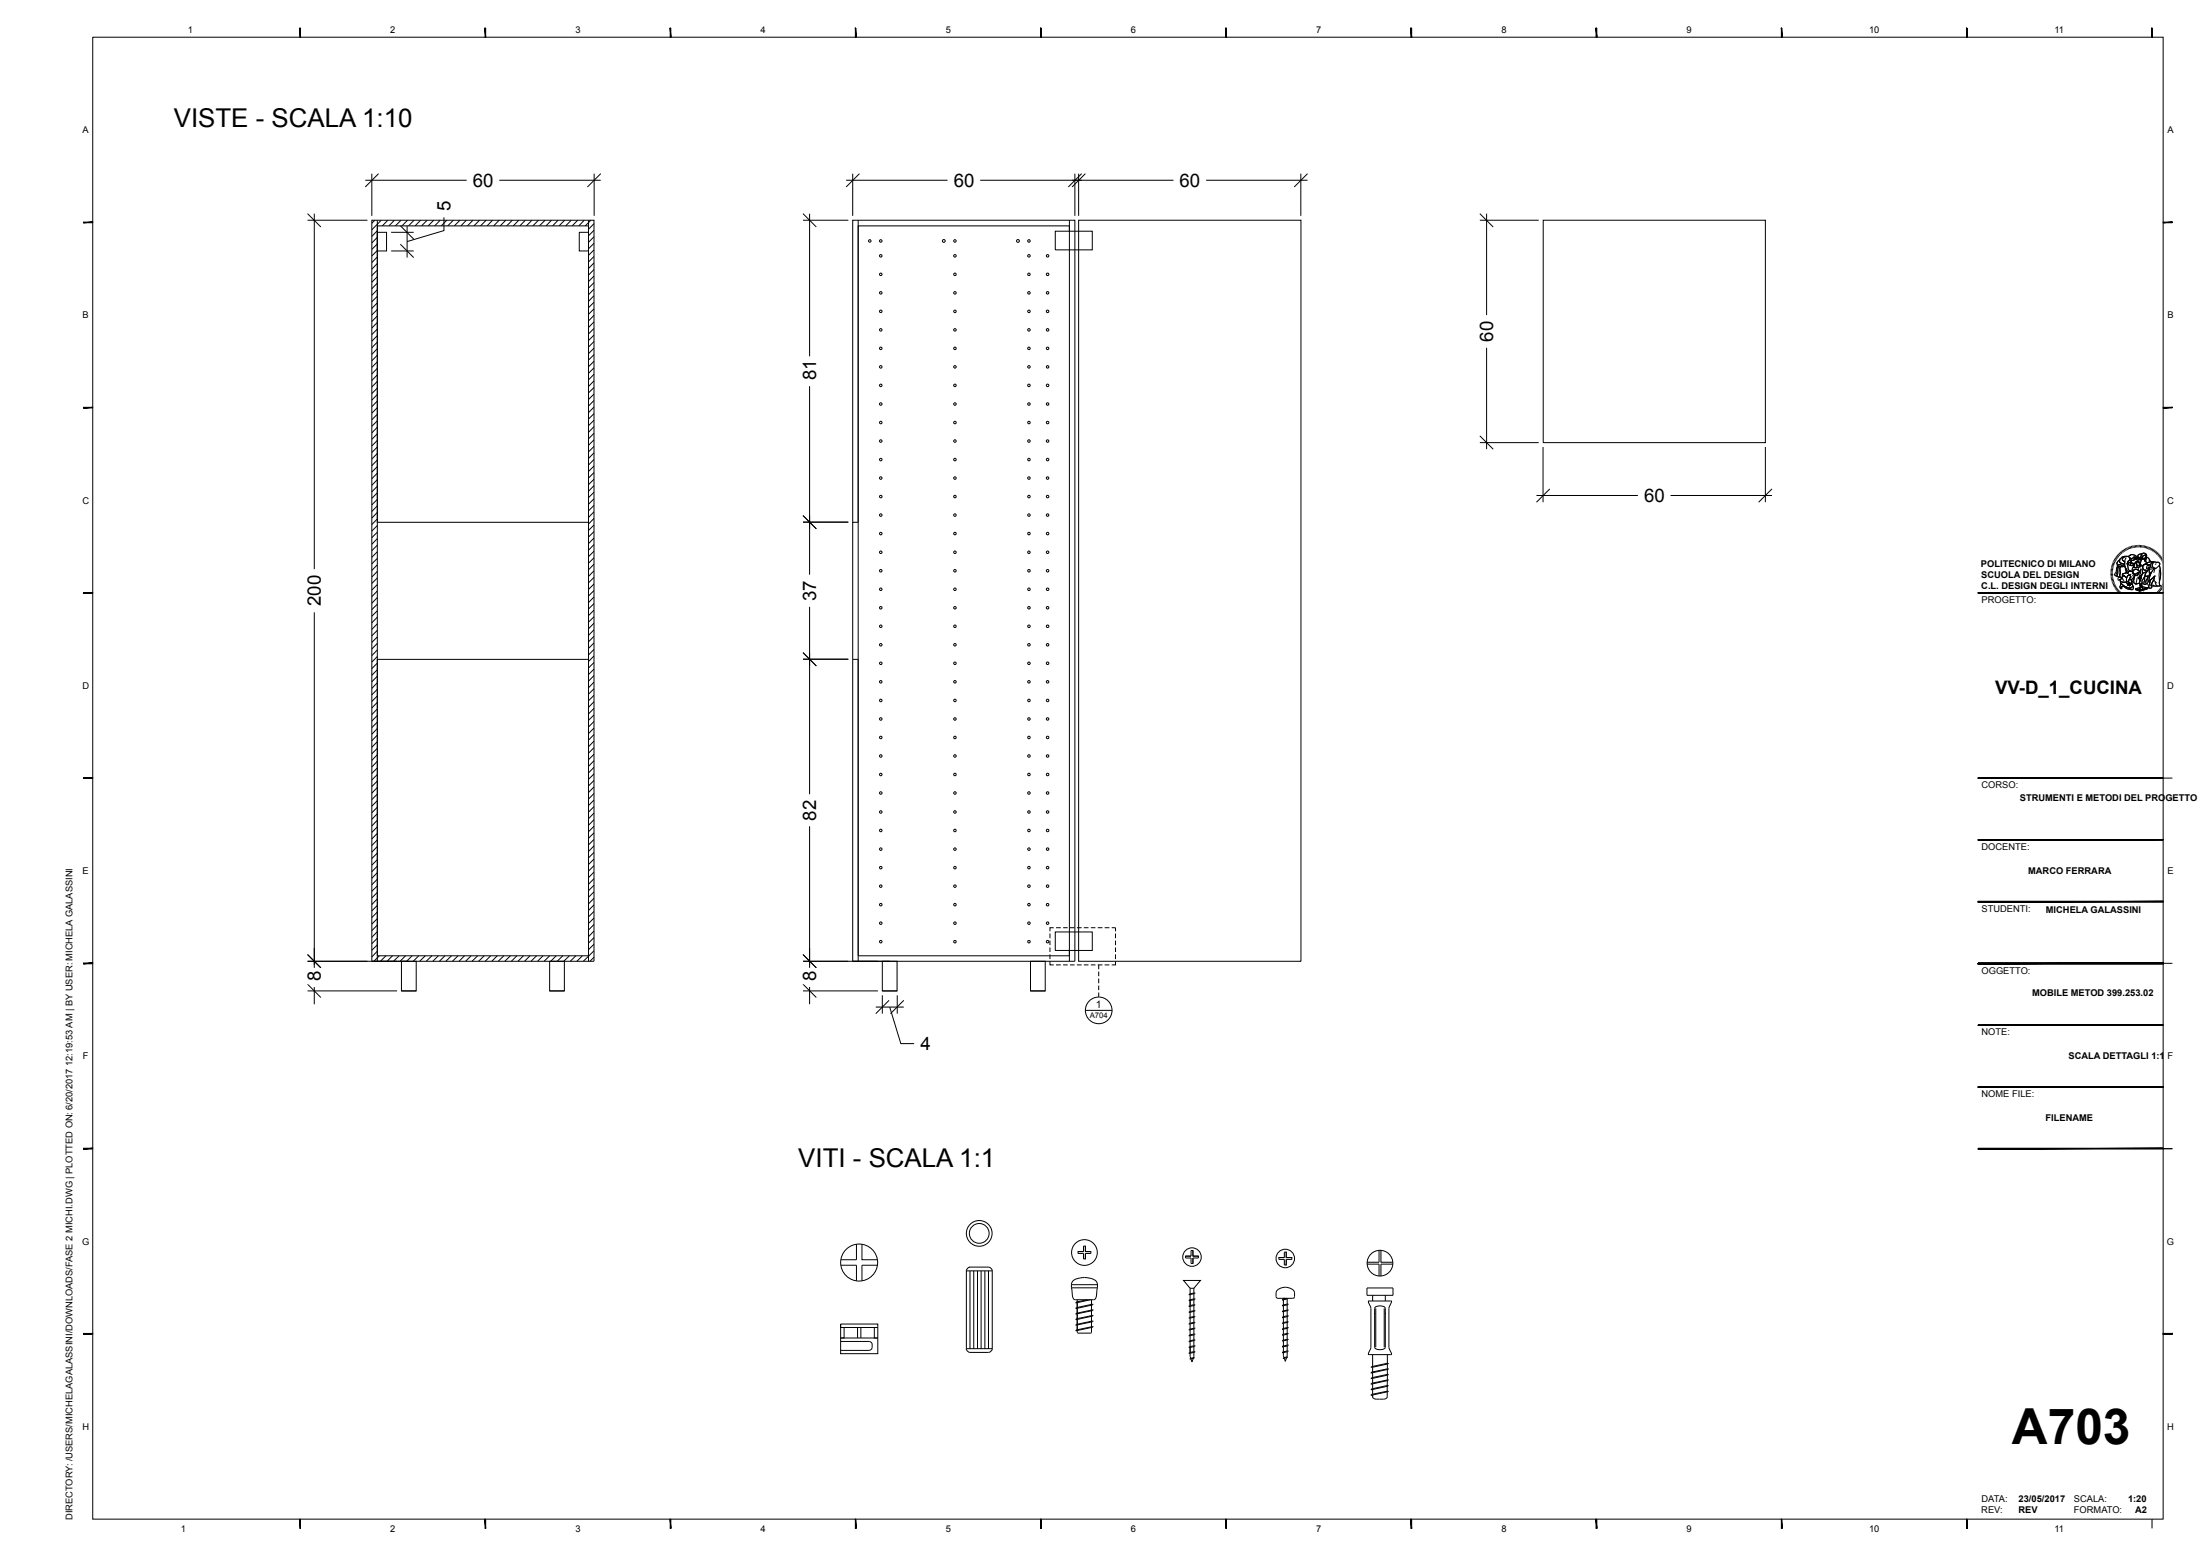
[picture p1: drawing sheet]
<svg xmlns="http://www.w3.org/2000/svg" width="594mm" height="420mm" viewBox="0 0 594 420" stroke-linecap="round" stroke-linejoin="round" font-family="sans-serif">
<g fill="none" stroke="#000" stroke-width=".27">
<path d="M25 10h559.1v400.1h-559.1zM83 59.4h16.2M83 57.7l3.6 3.6M84.9 57.7v95.9M98.6 48.7h27.4M100.4 46.9v11.4M101.2 59.4l-.8 .9M101.9 59.4v81.6h57M102.2 46.9l-3.6 3.6M102.9 59.4l-2.5 2.6M104.7 59.4l-1.5 1.6M106.5 59.4l-1.5 1.6"/>
<path d="M108.3 59.4l-1.6 1.6M110 59.4l-1.5 1.6M111.8 59.4l-1.5 1.6M113.6 59.4l-1.5 1.6M115.3 59.4l-1.5 1.6M117.1 59.4l-1.5 1.6M118.9 59.4l-1.5 1.6M119.9 58.6v3.6l-10 3M120.6 59.4l-1.5 1.6M122.4 59.4l-1.5 1.6M124.2 59.4l-1.5 1.6M125.9 59.4l-1.5 1.6"/>
<path d="M127.7 59.4l-1.5 1.6M129.5 59.4l-1.5 1.6M131.3 59.4l-1.6 1.6M133 59.4l-1.5 1.6M134.8 59.4l-1.5 1.6M134.8 48.7h27.4M136.5 59.4l-1.4 1.6M138.3 59.4l-1.5 1.6M140.1 59.4l-1.5 1.6M141.8 59.4l-1.4 1.6M143.6 59.4l-1.5 1.6M145.4 59.4l-1.5 1.6"/>
<path d="M147.2 59.4l-1.6 1.6M148.9 59.4l-1.5 1.6M150.7 59.4l-1.5 1.6M152.5 59.4l-1.6 1.6M154.2 59.4l-1.5 1.6M156 59.4l-1.5 1.6M157.8 59.4l-1.5 1.6M158.9 59.4v1.6M159.5 59.4l-1.5 1.6M160.4 46.9v11.4M162.2 46.9l-3.6 3.6M216.8 59.4h12.2"/>
<path d="M216.8 57.7l3.6 3.6M218.6 57.7v38.5M228.5 48.7h27.3M230.2 46.9v11.4M231.7 59.4v200.1M232.1 46.9l-3.6 3.6M264.6 48.7h52.2M288.7 59.4v3M290.2 46.9v11.4M291.2 59.4h60.1v200.1h-60.1zM291.2 46.9v11.4M292 46.9l-3.6 3.6"/>
<path d="M293.1 46.9l-3.6 3.6M325.6 48.7h27.4M351.2 46.9v11.4M353 46.9l-3.6 3.6M399.6 59.4h15.8M399.6 57.7l3.6 3.6M401.4 57.7v27.4M416.7 59.4h60v60.1h-60zM101.9 62.7h2.5v5h-2.5zM101.9 62.3l-1.5 1.5M101.9 64.1l-1.5 1.5M101.9 65.8l-1.5 1.5"/>
<path d="M101.9 67.6l-1.5 1.5M101.9 69.4l-1.5 1.5M101.9 71.1l-1.5 1.6M101.9 72.9l-1.5 1.5M101.9 74.7l-1.5 1.5M101.9 76.4l-1.5 1.5M101.9 78.2l-1.5 1.5M101.9 80l-1.5 1.5M105.6 62.7h6.1M105.6 67.7h6.1M108.1 60.9l3.6 3.6M108.1 65.9l3.6 3.6"/>
<path d="M109.9 60.9v8.6M156.4 62.7h2.5v5h-2.5zM160.4 60.4l-1.5 1.5M160.4 62.2l-1.5 1.4M160.4 63.9l-1.5 1.5M160.4 65.7l-1.5 1.5M160.4 67.4l-1.5 1.5M160.4 69.2l-1.5 1.5M160.4 71l-1.5 1.5M160.4 72.7l-1.5 1.6M160.4 74.5l-1.5 1.5M160.4 76.3l-1.5 1.5"/>
<path d="M160.4 78l-1.5 1.6M160.4 79.8l-1.5 1.5M284.9 62.4h10v5h-10zM101.9 81.8l-1.5 1.4M101.9 83.5l-1.5 1.5M101.9 85.3l-1.5 1.5M101.9 87l-1.5 1.5M101.9 88.8l-1.5 1.5M101.9 90.6l-1.5 1.5M101.9 92.3l-1.5 1.6M101.9 94.1l-1.5 1.5M101.9 95.9l-1.5 1.5"/>
<path d="M101.9 97.7l-1.5 1.5M101.9 99.4l-1.5 1.5M160.4 81.6l-1.5 1.5M160.4 83.4l-1.5 1.4M160.4 85.1l-1.5 1.5M160.4 86.9l-1.5 1.5M160.4 88.7l-1.5 1.4M160.4 90.4l-1.5 1.5M160.4 92.2l-1.5 1.5M160.4 93.9l-1.5 1.6M160.4 95.7l-1.5 1.5M160.4 97.5l-1.5 1.5"/>
<path d="M160.4 99.3l-1.5 1.5M401.4 93.9v27.4M101.9 101.2l-1.5 1.5M101.9 103l-1.5 1.4M101.9 104.7l-1.5 1.5M101.9 106.5l-1.5 1.5M101.9 108.3l-1.5 1.5M101.9 110l-1.5 1.5M101.9 111.8l-1.5 1.5M101.9 113.6l-1.5 1.5M101.9 115.3l-1.5 1.6M101.9 117.1l-1.5 1.5"/>
<path d="M101.9 118.9l-1.5 1.5M160.4 101l-1.5 1.5M160.4 102.8l-1.5 1.5M160.4 104.6l-1.5 1.5M160.4 106.4l-1.5 1.4M160.4 108.1l-1.5 1.5M160.4 109.9l-1.5 1.5M160.4 111.6l-1.5 1.5M160.4 113.4l-1.5 1.5M160.4 115.2l-1.5 1.5M160.4 116.9l-1.5 1.6M160.4 118.7l-1.5 1.5"/>
<path d="M218.6 104.2v50.9M399.6 119.5h15.8M399.6 117.7l3.6 3.6M101.9 120.7l-1.5 1.4M101.9 122.4l-1.5 1.5M101.9 124.2l-1.5 1.5M101.9 126l-1.5 1.4M101.9 127.7l-1.5 1.5M101.9 129.5l-1.5 1.5M101.9 131.2l-1.5 1.6M101.9 133l-1.5 1.5M101.9 134.8l-1.5 1.5"/>
<path d="M101.9 136.5l-1.5 1.6M101.9 138.3l-1.5 1.5M160.4 120.5l-1.5 1.5M160.4 122.2l-1.5 1.6M160.4 124l-1.5 1.5M160.4 125.8l-1.5 1.5M160.4 127.6l-1.5 1.4M160.4 129.3l-1.5 1.5M160.4 131.1l-1.5 1.5M160.4 132.9l-1.5 1.4M160.4 134.6l-1.5 1.5M160.4 136.4l-1.5 1.5"/>
<path d="M160.4 138.1l-1.5 1.6M160.4 139.9l-1.5 1.5M216.8 139.2l3.6 3.6M414.8 133.7h27.4M416.6 120.7v14.9M418.4 132l-3.6 3.6M451 133.7h27.4M476.7 120.7v14.9M478.4 132l-3.6 3.6M101.9 140.1l-1.5 1.5M101.9 141.9l-1.5 1.5M101.9 143.6l-1.5 1.5"/>
<path d="M101.9 145.4l-1.5 1.5M101.9 147.2l-1.5 1.4M101.9 148.9l-1.5 1.5M101.9 150.7l-1.5 1.5M101.9 152.5l-1.5 1.5M101.9 154.2l-1.5 1.6M101.9 156l-1.5 1.5M101.9 157.8l-1.5 1.5M101.9 159.5l-1.5 1.5M160.4 141.7l-1.5 1.5M160.4 143.5l-1.5 1.5M160.4 145.2l-1.5 1.5"/>
<path d="M160.4 147l-1.5 1.5M160.4 148.8l-1.5 1.5M160.4 150.5l-1.5 1.5M160.4 152.3l-1.5 1.5M160.4 154.1l-1.5 1.5M160.4 155.8l-1.5 1.5M160.4 157.6l-1.5 1.5M160.4 159.4l-1.5 1.5M216.8 140.9h12.2M230.2 141v-81.6h60v200.1h-73.4M569.8 154.7h.7M569.8 154l.7 .1"/>
<path d="M569.8 154.4h.7M569.9 153.6l.6 .2M570 153.3l.6 .1M570 153l.7 .1M570.1 152.6l.7 .2M570.2 152.2l.6 .3M570.3 151.9l.7 .3M570.5 151.6l.6 .3M570.5 155l-.7 .1M570.5 155.4h-.7M570.5 155.7l-.6 .1M570.6 156l-.7 .1"/>
<path d="M570.6 151.3l.6 .3M570.7 156.3l-.7 .2M570.8 156.6l-.7 .2M570.8 151l.6 .3M570.8 156.9l-.6 .3M571 150.7l.6 .3M571 157.3l-.7 .2M571.1 157.6l-.6 .2M571.2 150.4l.5 .4M571.2 157.9l-.6 .3M571.4 158.1l-.6 .4M571.4 150.1l.5 .4"/>
<path d="M571.5 158.4l-.5 .4M571.6 149.8l.5 .5M571.7 152.4h.7a.8 .8 0 0 0 1.2-.1l.1 .6a2.35 2.35 0 0 1-2-.3zM571.7 158.7l-.6 .4M571.7 152.3l.1 .5M571.9 152.8l-.4 1.9-.4 .7 .4 .1M571.9 149.5l.5 .5M571.9 159l-.5 .4M572 151.4l.3-.3a.82 .82 0 0 0 .9 1.1l.4 .1-.6 .4-.5-.3-.5 .1a.45 .45 0 0 1-.5-.3 .45 .45 0 0 1 .3-.6zM572.1 152.9l.5 .1-.2 .3-.1 2.5-.8-.3 .3-.9 .1-1.2zM572.1 152.9l-.3 .8v1.3l-.3 .5 .7 .3M572.1 149.3l.5 .4"/>
<path d="M572.1 159.2l-.5 .4M572.3 151.1l-.1 .1a.93 .93 0 0 0-.5 1.1l.7 .1a.76 .76 0 0 0 1.2-.1M572.3 159.5l-.5 .4M572.4 156.5a.72 .72 0 0 0 .8 .7l1-.2M572.4 149l.4 .5M572.5 150.8a1.89 1.89 0 0 1 1.9-.6 .99 .99 0 0 0-1.3 1l.6 .3-.1 .8-.5-.1a.78 .78 0 0 1-.8-.5 .78 .78 0 0 1 .2-.9zM572.5 156.8l.7 .4 1-.2 .3 1 .3-.2 .2 .3-.1-.5 .3 .4-.2-.4 .5 .1-.5-.5a.44 .44 0 0 1-.4-.4 .44 .44 0 0 1 .3-.4h.2a.55 .55 0 0 1 .4 .7 1.09 1.09 0 0 1-.1 1.6h-.7a2.81 2.81 0 0 1-2.2-1.8zM572.5 156.9a1.57 1.57 0 0 0 1.4 1.4l1.4 .6M572.5 153l1.2-.1 .6 1.2v.5l-.6 .1a.46 .46 0 0 0-.6 .2 .46 .46 0 0 0 .1 .6l-.4 .4a.99 .99 0 0 1-.3-1.5l-.1-1.1zM572.5 159.7l-.4 .5M572.6 153l-.2 .3v2.4M572.6 157.5l2 1.1a.95 .95 0 0 0 1.2-.5 .64 .64 0 0 1 .1 1 .64 .64 0 0 1-.9 0l-1-.4a.83 .83 0 0 0-1.2-.3v.4a.35 .35 0 0 1-.4-.1 .35 .35 0 0 1 0-.4z"/>
<path d="M572.6 148.8l.4 .5M572.7 157.5l-.3 1a.26 .26 0 0 0 .2 .4 .26 .26 0 0 0 .3-.2l-.2-.1a.62 .62 0 0 1 .6-.4 .62 .62 0 0 1 .5 .4l.4 .3a1.71 1.71 0 0 0 1.8 0l.1-.3-.3-.5M572.8 159.9l-.5 .5M572.9 156l-.2-.1a.57 .57 0 0 0-.8 .2v.3a.47 .47 0 0 0 .8-.1h.5l.3 .5M572.9 148.6l.4 .5M573.1 155l1.2-.5 .4 .2 .2-.5 .9 .2a1.11 1.11 0 0 1 .5 1.3 1.11 1.11 0 0 1-1.2 .7v-.4a.28 .28 0 0 0 .3-.3 .28 .28 0 0 0-.3-.3l-.4-.2-.5 .8-.7-.7-.4 .1zM573.1 155.6l.4-.3a1.09 1.09 0 0 1 .5 1.8 1.19 1.19 0 0 1-1.6-.6l.6-.3-.1-.2zM573.1 150.7a1.09 1.09 0 0 1 1-.6 1.09 1.09 0 0 1 1 .7l-.4 .6a1.03 1.03 0 0 0-.2 1.5 .98 .98 0 0 0 .7 1.2l-.5 .2v.4a.39 .39 0 0 1-.5-.2 .39 .39 0 0 1 .1-.5l-.6-1.1v-1.4l-.6-.3zM573.2 148.4l.4 .5M573.4 155.2l.8 .8M573.5 155.4a.58 .58 0 0 0-.5 .8M573.5 148.2l.3 .6"/>
<path d="M573.7 152.9h-1.6a.68 .68 0 0 0-.7 1v.5l-.6 .6 .3 .4M573.8 148l.3 .6M573.8 153.3l.3 1.3M574.1 150.5a3.1 3.1 0 0 0-.1 3l.3 .6a.33 .33 0 0 0 0 .4 .33 .33 0 0 0 .4 .2v-.4l.5-.2a.98 .98 0 0 1-.7-1.2 1.55 1.55 0 0 1 .5-1.9 .76 .76 0 0 0-.9-.8 1.25 1.25 0 0 0-1.5 .3 1.25 1.25 0 0 0-.1 1.4l1.1 .4M574.1 147.8l.3 .7M574.3 154.6l-.6 .1a.46 .46 0 0 0-.6 .2 .46 .46 0 0 0 .1 .6M574.4 150.2a.99 .99 0 0 0-1.3 1l.5 .3M574.5 147.7l.2 .6M574.6 155.3a.52 .52 0 0 1 .7 .6l-.4 .5a.54 .54 0 0 0-.3 .6 .54 .54 0 0 0 .6 .4l.3 .3-.5-.1 .2 .4-.3-.4 .1 .5-.2-.3-.3 .2 .1-.1a1.82 1.82 0 0 1 0-2.6zM574.6 155.3a.52 .52 0 0 1 .7 .6l-.4 .5a.54 .54 0 0 0-.3 .6 .54 .54 0 0 0 .6 .4l.3 .3-.5-.1 .2 .4-.3-.4 .1 .6-.2-.4-.3 .2 .1-.1a1.82 1.82 0 0 1 0-2.6zM574.6 152l.7-.3 .3 .3a.34 .34 0 0 0-.3 .2 .34 .34 0 0 0 .1 .4l-.5-.1zM574.6 151.5l.9-.4v.6l-1.2 .5z"/>
<path d="M574.6 152a.61 .61 0 0 0 .8 .6M574.7 150.3a1.12 1.12 0 0 1 1.1-.6 1.12 1.12 0 0 1 1 .8h-.2a.47 .47 0 0 0-.8 .2l-.6 .1-.2-.2M574.8 147.5l.2 .7M574.9 150a1.24 1.24 0 0 1 1.9 .4l-.2 .1-.4-.2-.4 .4a.8 .8 0 0 1-1.1-.4zM575 150.5l.7 .3 .5-.5 .4 .2-.3 .6-.4 .2-.4-.2-.5 .2zM575.1 147.5l.2 .6M575.2 154.1a1.13 1.13 0 0 1 1 .8 1.13 1.13 0 0 1-.3 1.2M575.3 152.1h.9l-.3 .1v.4a.41 .41 0 0 1-.5 0 .41 .41 0 0 1-.1-.5zM575.3 156.5l.2 .6a1.09 1.09 0 0 1-.1 1.6h-.6M575.4 151.7l.2 .3M575.5 151.5l-.1 .2-1.1 .5M575.5 155l-.8 .2"/>
<path d="M575.5 147.3l.2 .7M575.5 151.1l-.3 .5M575.6 154.7l.7 .5M575.8 152l.4 .1-.3 .1v.4a.41 .41 0 0 1-.5 0 .41 .41 0 0 1-.1-.5l.5-.1-.2 .2M575.8 155.2a.69 .69 0 0 1 .1 .9 .69 .69 0 0 1-.9 .2M575.8 154.4v-.1a.99 .99 0 0 1 1.1-.6 .99 .99 0 0 1 .8 .9l-1.4 .4 .6 .4 .3-.2 .2-.5a.31 .31 0 0 0 .3-.3 .31 .31 0 0 0-.2-.3l-.6-.4h-.5l-.6 .7-.1-.1v-.5l.4-.8 .3 .2h1.1l.5-.5-.1-.2 .7 .2-.1 .4a.67 .67 0 0 1-.1 1l.1 .8-.2 .4-.5 .1-.1 .6h-.4l.3 .3 .2-.1v.4l.2-.3-.3 1.1h-.2a.93 .93 0 0 1-1.3 0l-.4-.4 .3-.6 .2-1.1M575.8 154.1l.6-.5 1.1 .4 .2 .5-.9 .4a.39 .39 0 0 1-.5 .2 .39 .39 0 0 1-.2-.4zM575.8 157l.8 .7M575.8 147.2l.2 .7M576 151.1h.1M576.1 156.3l.1 1M576.1 153l-.3 .4-.1 .9"/>
<path d="M576.1 150.7l.2 .1M576.2 147.2l.1 .7M576.2 150.7v.1M576.3 155l1-.4a.55 .55 0 0 1-.3 .6 .55 .55 0 0 1-.7-.2zM576.3 155.8l-.3 .9-.4 .5M576.4 155.2h-.1M576.5 150.9l.9-.2 .1 .2a.44 .44 0 0 1-.4 .3 .44 .44 0 0 1-.4-.3zM576.5 147.2l.1 .6M576.6 151.8a.79 .79 0 0 1 .9-.2 .79 .79 0 0 1 .4 .9l-.1 .5-.2-.2a.67 .67 0 0 0 0-.8 .67 .67 0 0 0-.8-.3l.1 .6a.49 .49 0 0 1 .1 .8 .49 .49 0 0 1-.7 0 .49 .49 0 0 1 0-.7zM576.6 150.5l-.3 .6-.4 .2-.4-.2-.5 .2M576.6 158.9l2-.5 1.2 .3-2.1 .6zM576.6 158.9l1.1 .4v.3l-1.1-.4z"/>
<path d="M576.8 151.7a.75 .75 0 0 1 .9 .3 .75 .75 0 0 1 0 .9l-.3 .3h-.5zM576.9 147.1v.7M576.9 150.7a.39 .39 0 0 1 .6-.3 .39 .39 0 0 1 .1 .6h-.1M576.9 155.2h.1M577 156.1l-.4 1.6 1.1-.3M577 150.5a.4 .4 0 0 1 .6-.1 .4 .4 0 0 1 0 .6l-.2-.3h-.5zM577 154.8l.2 .1M577.1 155.1h.1M577.1 154.9h.1M577.2 151.9h.1M577.2 151.9l-.2 .1M577.2 147.1l.1 .7"/>
<path d="M577.3 150.8l-.4-.1-.4 .2 .7 .3 .3-.2-.2-.3 .1 .2M577.3 153.2l.1 .7M577.4 155.9l.3 .1 .1-.6 .5-.1-.5 1.3v-.4l-.2 .1-.3-.3zM577.4 154.7l-.1 .3a.48 .48 0 0 1-.4 .3 .48 .48 0 0 1-.5-.2M577.4 151.7l.2 .4M577.6 151.9a.42 .42 0 0 0-.7-.3 .42 .42 0 0 0 0 .7l.1 .4a.45 .45 0 0 1-.6 .5 .45 .45 0 0 1-.1-.8l.1-.3a.79 .79 0 0 1 1.2-.4 .79 .79 0 0 1 .1 1.2l-.1-.3M577.6 147.1v.7M577.7 152.2l-.2 .1M577.7 152v.5l-.1 .1-.7-.1M577.7 152.9l-.2 .2-.6 .1M577.7 159.3l2.1-.6v.3l-2.1 .6zM577.7 159.3v.3"/>
<path d="M577.8 150.9l.1-.1 .2 .4-.3 .9M577.8 156.1v.5l.2-.3M577.9 150.5l.1 .4M577.9 152.5l-.1-.5 .3-.8-.5-.7a.43 .43 0 0 1-.5-.5 .43 .43 0 0 1 .5-.4h.7l-.3 .7 .2 .8 .2-.6a.39 .39 0 0 0 .3 .4 .39 .39 0 0 0 .4-.1v.6v.1l.2-.2 .4 .6-1.1 .8M578 147.1l-.1 .7M578 155.8l-.1 .3-.1-.3M578 153.5l-.1 1.3M578 152.7l.5 .2M578.1 157.5l.2-.1 .1 1.1-.3-.5-.3 .6zM578.2 154.7l-.5 .4 .1 .4M578.3 155.3l-.5 .1-.1 .6h-.4l.3 .3 .2-.1M578.3 153.6l-.5 .8"/>
<path d="M578.3 147.1v.7M578.3 149.5a.74 .74 0 0 1 1-.1 .74 .74 0 0 1 .2 1l-.4 1.1-.1-.1 .4-1.3a.5 .5 0 0 0-.7-.2 .5 .5 0 0 0-.3 .6l-.2 .6-.2-.8zM578.3 149.6l-.8 .1-.3 .6M578.4 149.4a.83 .83 0 0 1 1 .2 .83 .83 0 0 1 .1 1l-.4 .9 .3-1.4a.5 .5 0 0 0-.7-.2 .5 .5 0 0 0-.3 .6l-.2 .6-.2-.8zM578.4 150.5a.39 .39 0 0 0 .3 .4 .39 .39 0 0 0 .4-.1M578.5 152.7a1.44 1.44 0 0 1 2.1 .1 1.57 1.57 0 0 1-1.4 1.3 1.25 1.25 0 0 1-.7-1.4zM578.6 150l.6-.2 .2 .5-.3 .5a.46 .46 0 0 1-.6-.1 .46 .46 0 0 1 .1-.7zM578.6 154.7l.8-.2-.3 1.1-.8 1.1 .1 .7-.6 .6a3 3 0 0 1 .3-2.1zM578.6 150.3h.2M578.6 154.7l-.6 1.6a1.57 1.57 0 0 0-.1 1.8l.4-.7 .2 1.4-.4-.8-.4 1 .2-.9M578.7 150.8h.1M578.7 153.6l-.3 .5 .1 .6 .9-.2 .5-.6"/>
<path d="M578.7 147.2l-.2 .6M578.7 150.3v.1M578.8 150.6v.1M579 150.5h.2M579 147.2l-.1 .7M579.1 155.6l.8-.1-.3 .8a1 1 0 0 0-.1 1.3h-.7zM579.1 150.5h.1M579.3 151.3l.4 .6M579.4 147.3l-.2 .7M579.4 153.8h.1M579.4 152.2l1.1-.6h.8l-.7 1zM579.4 154.5l-.3 1.1-.8 1.1v.9"/>
<path d="M579.5 150.3l.6 .4 .6 .9-.9 .3a.77 .77 0 0 1-.3-1.3zM579.5 153.7l-.3 .1M579.6 150.3a1.15 1.15 0 0 1 .9 1.1v-.1M579.6 154l-.1 .1M579.7 147.4l-.2 .7M579.8 158.7v.3l-2.1 .6-1.1-.4v-.3M579.9 155.5l-.3 .9a.94 .94 0 0 0-.1 1.2h-.7l.3-2M580 153.7l.4-.1-.1 1.9-1.2 .1 .3-1.1zM580 147.5l-.2 .7M580.1 153.4l-.1 .4M580.1 152.4l.4 .1 .1 .3M580.2 151.2l.5 .4"/>
<path d="M580.2 155.5l-1.1 .1M580.3 156.9l-.1 .3 .3 .1M580.4 147.7l-.3 .6M580.4 153.6v.2a4.3 4.3 0 0 1-.7 2.9l.2 1.2 .3 .2M580.6 156.6l1.1-1-.4 1.3a1.13 1.13 0 0 0-.3 1.6l-.3 .3h-.5l-.1-.3zM580.6 152.6a1.07 1.07 0 0 1 1.7-.8 .57 .57 0 0 1 .8 .2 .57 .57 0 0 1-.2 .8 1.3 1.3 0 0 1-2.3 0M580.6 152.8l-.4 .6a.8 .8 0 0 1-.8 .7 .8 .8 0 0 1-.8-.7 .73 .73 0 0 1 .3-.9 .73 .73 0 0 1 .9 .2l-.2 .8a.67 .67 0 0 0 .5-1 .67 .67 0 0 0-1-.2l-.5 .4-.1 .4M580.7 154.4v.6M580.7 147.8l-.3 .6M581 148l-.3 .6M581.1 153.6h-.9M581.1 157.8l.6 .4"/>
<path d="M581.3 151.6l-1.1 .1-.8 .5M581.3 148.1l-.3 .6M581.5 156.6l.8 .8M581.6 153.6a6.4 6.4 0 0 0-1.4 3.4l1.5-1.4 .4-.1M581.6 151.6l.7 .3a.52 .52 0 0 1 .7 .1 .52 .52 0 0 1 0 .6l.4 1.9-.1 1.4a2.14 2.14 0 0 0 0 2.2h-2.5l.9-2.5-1.5 1.4a6.6 6.6 0 0 1 1.4-3.5l.4-.1a.93 .93 0 0 1-.9-.7 .93 .93 0 0 1 .5-1.1zM581.6 151.7a.91 .91 0 0 0-.5 1 .91 .91 0 0 0 .9 .7M581.6 148.3l-.3 .6M581.7 155.6l-.4 1.3a1.13 1.13 0 0 0-.3 1.4l-.3 .5a.39 .39 0 0 1-.4-.1 .39 .39 0 0 1-.1-.4l.4-1.7M581.8 153.6l-.3 1M581.9 157l.1 .7 .6 .5M581.9 148.5l-.3 .6M582.2 152.1l-.3 .3"/>
<path d="M582.2 148.7l-.4 .6M582.3 159.8l.4 .5M582.5 149l-.4 .5M582.5 159.6l.5 .5M582.7 159.4l.5 .4M582.7 149.2l-.4 .5M582.9 159.1l.6 .4M583 153.7v3.3M583 149.4l-.5 .5M583 152.6a8.1 8.1 0 0 1 0 4.8l.3 .7h-2.4M583.1 158.8l.6 .4M583.2 149.7l-.5 .5"/>
<path d="M583.3 158.6l.6 .4M583.5 150l-.5 .4M583.5 158.3l.6 .3M583.6 158l.6 .3M583.7 150.3l-.6 .4M583.8 157.7l.6 .3M583.9 150.6l-.6 .4M583.9 157.4l.6 .3M584 157.1l.6 .3M584.1 150.9l-.6 .3M584.1 156.8l.7 .2M584.2 156.5l.7 .2"/>
<path d="M584.3 151.2l-.6 .3M584.3 156.2l.6 .1M584.3 155.9l.7 .1M584.4 155.5l.7 .1M584.4 155h.7M584.4 151.5l-.6 .3M584.4 155.2h.7M584.6 151.9l-.7 .2M584.7 152.2l-.6 .2M584.8 152.5l-.7 .2M584.9 152.9l-.7 .1M585 153.2l-.7 .1"/>
<path d="M585 153.6l-.7 .1M585.1 153.9l-.7 .1M585.1 154.6l-.7 .1M585.1 154.3h-.7M84.9 165.3v95.9M101.9 161.3l-1.5 1.5M101.9 163.1l-1.5 1.5M101.9 164.9l-1.5 1.4M101.9 166.6l-1.5 1.5M101.9 168.4l-1.5 1.5M101.9 170.1l-1.5 1.5M101.9 171.9l-1.5 1.5"/>
<path d="M101.9 173.7l-1.5 1.5M101.9 175.4l-1.5 1.6M101.9 177.2l-1.5 1.5M101.9 179l-1.5 1.5M158.9 178h-57v80M160.4 161.1l-1.5 1.6M160.4 162.9l-1.5 1.5M160.4 164.7l-1.5 1.5M160.4 166.5l-1.5 1.4M160.4 168.2l-1.5 1.5M160.4 170l-1.5 1.5M160.4 171.8l-1.5 1.4"/>
<path d="M160.4 173.5l-1.5 1.5M160.4 175.3l-1.5 1.5M160.4 177l-1.5 1.6M160.4 178.8l-1.5 1.5M216.8 177.9h12.2M216.8 176.2l3.6 3.6M218.6 163.8v50.6M230.2 178v-37h1.5v-80h57v198.5M230.2 178v81.5M230.2 178h1.5M573 160.1l-.4 .6M573.3 160.3l-.4 .6"/>
<path d="M573.6 160.5l-.4 .6M573.8 160.7l-.3 .6M574.1 160.9l-.3 .6M574.4 161l-.3 .6M574.7 161.1l-.3 .7M575 161.3l-.3 .6M575.3 161.4l-.2 .6M575.6 161.5l-.2 .6M575.9 161.6l-.1 .6M576.3 161.6l-.2 .7M576.6 161.7l-.1 .7M576.9 161.7l-.1 .7"/>
<path d="M577.2 161.7v.7M577.5 161.7v.7M577.9 161.7v.7M578.2 161.7l.1 .7M578.5 161.6l.1 .7M578.8 161.6l.2 .7M579.1 161.5l.2 .7M579.5 161.4l.1 .7M579.8 161.3l.2 .7M580.1 161.2l.2 .7M580.4 161.1l.3 .6M580.7 161l.3 .6"/>
<path d="M581 160.8l.3 .6M581.2 160.6l.4 .6M581.5 160.5l.4 .5M581.8 160.2l.4 .6M582 160l.4 .5M101.9 180.8l-1.5 1.5M101.9 182.5l-1.5 1.5M101.9 184.3l-1.5 1.5M101.9 186.1l-1.5 1.4M101.9 187.8l-1.5 1.5M101.9 189.6l-1.5 1.5M101.9 191.4l-1.5 1.5"/>
<path d="M101.9 193.1l-1.5 1.5M101.9 194.9l-1.5 1.5M101.9 196.6l-1.5 1.6M101.9 198.4l-1.5 1.6M160.4 180.6l-1.5 1.5M160.4 182.3l-1.5 1.6M160.4 184.1l-1.5 1.5M160.4 185.9l-1.5 1.5M160.4 187.7l-1.5 1.5M160.4 189.4l-1.5 1.5M160.4 191.2l-1.5 1.5M160.4 193l-1.5 1.4"/>
<path d="M160.4 194.7l-1.5 1.5M160.4 196.5l-1.5 1.5M160.4 198.3l-1.5 1.5M101.9 200.2l-1.5 1.5M101.9 202l-1.5 1.5M101.9 203.7l-1.5 1.5M101.9 205.5l-1.5 1.5M101.9 207.3l-1.5 1.5M101.9 209.1l-1.5 1.4M101.9 210.8l-1.5 1.5M101.9 212.6l-1.5 1.5M101.9 214.3l-1.5 1.5"/>
<path d="M101.9 216.1l-1.5 1.5M101.9 217.9l-1.5 1.5M101.9 219.6l-1.5 1.6M160.4 200l-1.5 1.6M160.4 201.8l-1.5 1.5M160.4 203.6l-1.5 1.5M160.4 205.3l-1.5 1.6M160.4 207.1l-1.5 1.5M160.4 208.9l-1.5 1.5M160.4 210.7l-1.5 1.4M160.4 212.4l-1.5 1.5M160.4 214.2l-1.5 1.5"/>
<path d="M160.4 216l-1.5 1.4M160.4 217.7l-1.5 1.5M160.4 219.5l-1.5 1.5M584.1 210h2.4M101.9 221.4l-1.5 1.5M101.9 223.2l-1.5 1.5M101.9 225l-1.5 1.5M101.9 226.7l-1.5 1.5M101.9 228.5l-1.5 1.5M101.9 230.3l-1.5 1.4M101.9 232l-1.5 1.5M101.9 233.8l-1.5 1.5"/>
<path d="M101.9 235.6l-1.5 1.5M101.9 237.3l-1.5 1.5M101.9 239.1l-1.5 1.5M160.4 221.2l-1.5 1.6M160.4 223l-1.5 1.5M160.4 224.8l-1.5 1.5M160.4 226.6l-1.5 1.5M160.4 228.3l-1.5 1.5M160.4 230.1l-1.5 1.5M160.4 231.9l-1.5 1.5M160.4 233.6l-1.5 1.5M160.4 235.4l-1.5 1.5"/>
<path d="M160.4 237.2l-1.5 1.5M160.4 238.9l-1.5 1.5M218.6 223v38.2M83 259.5h77.4v-200.1h-60v200.1M83 257.7l3.6 3.5M101.9 258v-197h57v198.5M101.9 240.9l-1.5 1.5M101.9 242.6l-1.5 1.5M101.9 244.4l-1.5 1.5M101.9 246.2l-1.5 1.5M101.9 248l-1.5 1.4M101.9 249.7l-1.5 1.5"/>
<path d="M101.9 251.5l-1.5 1.5M101.9 253.2l-1.5 1.5M101.9 255l-1.5 1.5M101.9 256.8l-1.5 1.5M101.9 258h57M101.9 258v1.5M102.4 258l-1.5 1.5M104.2 258l-1.5 1.5M106 258l-1.5 1.5M107.8 258l-1.6 1.5M108.4 259.5h4v8h-4zM109.5 258l-1.5 1.5"/>
<path d="M111.3 258l-1.5 1.5M113.1 258l-1.5 1.5M114.8 258l-1.5 1.5M116.6 258l-1.5 1.5M118.3 258l-1.4 1.5M120.1 258l-1.5 1.5M121.9 258l-1.5 1.5M123.7 258l-1.5 1.5M125.4 258l-1.5 1.5M127.2 258l-1.5 1.5M129 258l-1.6 1.5M130.7 258l-1.5 1.5"/>
<path d="M132.5 258l-1.5 1.5M134.3 258l-1.5 1.5M136 258l-1.5 1.5M137.8 258l-1.5 1.5M139.6 258l-1.5 1.5M141.3 258l-1.5 1.5M143.1 258l-1.5 1.5M144.9 258l-1.5 1.5M146.6 258l-1.5 1.5M148.4 259.5h4v8h-4zM148.4 258l-1.5 1.5M150.2 258l-1.5 1.5"/>
<path d="M152 258l-1.6 1.5M153.7 258l-1.5 1.5M155.5 258l-1.5 1.5M157.2 258l-1.4 1.5M160.4 240.7l-1.5 1.5M160.4 242.5l-1.5 1.5M160.4 244.2l-1.5 1.6M160.4 246l-1.5 1.5M160.4 247.8l-1.5 1.5M160.4 249.5l-1.5 1.5M160.4 251.3l-1.5 1.5M160.4 253.1l-1.5 1.5"/>
<path d="M160.4 254.9l-1.5 1.4M160.4 256.6l-2.9 2.9M160.4 258.4l-1.1 1.1M216.8 257.7l3.6 3.5M238.2 259.5h4v8h-4zM278.2 259.5h4v8h-4zM283.5 259.5v.9h1M283.5 252v1.2M283.5 253.9v1.2M283.5 255.7v1.3M283.5 257.6v1.3M284.5 250.4h-1v1"/>
<path d="M284.9 251.6h10v5h-10zM285.1 250.4h1.3M287 250.4h1.3M288.7 256.5v1.5h-57M288.9 250.4h1.2M290.8 250.4h1.2M292.6 250.4h1.3M294.5 250.4h1.3M296.4 250.4h1.3M298.3 250.4h1.2M300.2 250.4h1v1M301.2 259.5v.9h-1"/>
<path d="M301.2 252v1.2M301.2 253.9v1.2M301.2 255.7v1.3M301.2 257.6v1.3M83 267.5h24.2M83 265.7l3.6 3.6M84.9 266.4v4.7M108.4 267.5h4M148.4 267.5h4M216.8 267.5h20.2M216.8 265.7l3.6 3.6M218.6 266.4v4.7"/>
<path d="M236.5 271.8h7.5M238.2 267.5h4M238.2 268.7v4.9M240.1 270l-3.6 3.6M240.2 271.8l3 9.9h3.6M242.3 268.7v4.9M244 270l-3.6 3.6M278.2 267.5h4M285.1 260.4h1.3M287 260.4h1.3M288.9 260.4h1.2M290.8 260.4h1.2"/>
<path d="M292.6 260.4h1.3M293.1 272.7h7.2M294.5 260.4h1.3M296.4 260.4h1.3M296.7 260.4v1.2M296.7 262.3v1.2M296.7 264.1v1.3M296.7 266v1.3M296.7 267.9v1.2M298.3 260.4h1.2M584.1 260h2.4M584.1 310.1h2.4"/>
<path d="M231.2 335.8v4.2h-4.1M232.7 335.8v4.2h4.2M291.1 337.8h1.4M292.5 337.8v-1.5h.6v1.5h1.4v.5h-1.4M292.5 337.8h-1.4v.5h1.4v1.5h.6v-1.5M293.1 336.3v1.5h1.4M293.1 338.3v1.5M320.1 339.1h1.5M321.6 339.1v-1.6h.5v1.6h1.5v.5h-1.5M321.6 339.1h-1.5v.5h1.5v1.4h.5v-1.4M322.1 337.5v1.6h1.5M322.1 339.6v1.4"/>
<path d="M345.3 339.4h1.5M346.8 339.4v-1.4h.5v1.4h1.5v.5h-1.5M346.8 339.4h-1.5v.5h1.5v1.6h.5v-1.6M347.3 338v1.4h1.5M347.3 339.9v1.6M372.3 337.4v3.3h-3.2M372.9 337.4v3.3h3.2M227 357.4h10v8h-10zM227 357.4v.9h10M227.1 341.5h4.1v4.2M227.9 358.3v2.9h-.9h10h-.9v-2.9M231.5 358.3v2.9"/>
<path d="M232.4 358.3v2.9M236.9 341.5h-4.2v4.2M260.9 343l.3-.6 .7-.4h5l.7 .4 .3 .6M260.9 343h7M260.9 343v21M261.7 342h.2M261.9 343v21M262.9 343v21M263.9 343v21M264.9 343v21M265.9 343v21M266.9 343v21"/>
<path d="M267.9 343v21M289.3 346.8v.8M289.3 346.8h7v.8M289.3 346.8a2.16 2.16 0 0 1 2.4-1.9l1.2-.1a3.3 3.3 0 0 1 3.4 1.6v.4M289.3 347.6h7M290.6 359l4.5-.9-.1 .1-4.4 1zM290.6 357.5l4.5-.9-.1 .2-4.5 .9zM290.6 356l4.5-.9-.1 .1-4.4 1zM290.6 354.5l4.5-1-.1 .2-4.5 1zM290.6 353l4.5-.9-.1 .1-4.4 1zM290.9 350.8v8.8M290.9 359.6l.2 .2"/>
<path d="M291.1 359.8h3.4M293.6 350.8l-3 .7-.1 .2 4-.9M294.7 350.8v8.8l-.2 .2M296.3 347.6l-.3 2.5-.6 .7-5.4-.1-.4-.6-.3-2.5M319.6 345.6h4.5l-1.8 2.1h-1zM321.1 358.8l1.5-.3v.2l-1.5 .3zM321.1 357.2l1.5-.3v.2l-1.5 .3zM321.1 355.6l1.5-.2v.1l-1.5 .3zM321.1 354l1.5-.3v.2l-1.5 .4zM321.1 352.4l1.5-.2v.2l-1.5 .2zM321.1 350.9l1.5-.3v.2l-1.5 .3zM321.1 349.3l1.5-.3v.2l-1.5 .3z"/>
<path d="M321.3 347.7v4.7M321.3 352.6v1.4M321.3 354.2v1.4M321.3 355.8v1.3M321.3 357.3v1.4M321.3 359v1.3M322.3 347.7v4.5M322.3 352.4v1.4M322.3 354v1.4M322.3 355.6v1.3M322.3 357.1v1.4M322.3 358.7v1.4"/>
<path d="M344.8 348.3a3.2 3.2 0 0 1 4.7 .3v1.4l-.3 .4h-4.2l-.3-.1-.2-.3v-1zM346.3 358.6l1.5-.3-.1 .2-1.4 .3zM346.3 357.1l1.5-.3-.1 .1-1.4 .3zM346.3 355.4l1.5-.3-.1 .3-1.4 .3zM346.3 353.9l1.5-.3-.1 .1-1.4 .3zM346.3 352.3l1.5-.3-.1 .2-1.4 .3zM346.5 350.9v1.3M346.5 352.4v1.4M346.5 354v1.4M346.5 355.6v1.4M346.5 357.2v1.4M346.5 358.8v1.3"/>
<path d="M347 350.4h-.5v.3M347.5 350.4l-1.2 .4 1.5-.4M347.5 350.7v1.3M347.5 352.2v1.4M347.5 353.8v1.4M347.5 355.4v1.4M347.5 357v1.4M347.5 358.5v1.4M369.1 347.7h7v1.9h-7zM369.1 341.2h3.2v3.2M369.5 351.2h6.2l-.7 2v10.5l.7 1.7-.1 .2h-6.1l.6-1.9v-10.5zM370.6 349.6v1.6"/>
<path d="M371.2 352.9a2.38 2.38 0 0 1 2.8 0v10.8a1.87 1.87 0 0 1-2.8 0zM371.5 353.2v10.5M373.7 353.2v10.5M374 349.6v1.6M376.1 341.2h-3.2v3.2M227 362.1h7.7a.88 .88 0 0 1 .8 .8v.8a.88 .88 0 0 1-.8 .8h-7.7M260.9 364l.3 .7 .7 .4h5l.7-.4 .3-.7M260.9 364h7M321.1 365.1l1.5-.3v.2l-1.5 .3zM321.1 363.5l1.5-.3v.2l-1.5 .3zM321.1 362l1.5-.3v.1l-1.5 .3zM321.1 360.4l1.5-.3v.2l-1.5 .3z"/>
<path d="M321.3 365.3l.2 1.3M321.3 360.5v1.4M321.3 362.1v1.4M321.3 363.7v1.4M321.4 366.7l1-.3v.2l-1.1 .2zM322.2 366.7l-.4 .9-.3-.8M322.3 365.1l-.1 1.3M322.3 360.3v1.4M322.3 361.9v1.4M322.3 363.5v1.3M346.3 364.9l1.5-.2-.1 .1-1.4 .3zM346.3 363.4l1.5-.3-.1 .2-1.4 .3z"/>
<path d="M346.3 361.8l1.5-.3-.1 .2-1.4 .3zM346.3 360.2l1.5-.3-.1 .2-1.4 .3zM346.5 365.1l.2 1.3M346.5 360.4v1.3M346.5 361.9v1.4M346.5 363.5v1.4M346.6 366.5l1-.2v.1l-1.1 .3zM347.4 366.5l-.4 1-.2-.9M347.5 364.9v1.4M347.5 360.1v1.4M347.5 361.7v1.4M347.5 363.3v1.4"/>
<path d="M370.3 368.9l4.5-.9-4.5 1.1zM370.3 370.4l4.5-.9-4.6 1.1zM370.3 371.9l4.5-.9-4.5 1.1zM370.3 373.4l4.5-.9v.1l-4.6 1zM370.3 374.9l4.5-.9v.2l-4.5 .9zM370.3 376.4l4.5-.9-4.6 1.1zM370.3 376.6h.3v.4M370.6 365.6v3.2M370.6 369v1.3M370.6 370.6v1.2M370.6 372v1.3M370.6 373.5v1.3"/>
<path d="M370.6 375v1.4M370.6 376.6v.4M374.5 375.7v1.5l-.6 .4h-2.7l-.6-.6M374.5 374.2v1.3M374.6 365.6v2.4M374.6 368.2v1.3M374.6 369.7v1.3M374.6 371.2v1.3M374.6 372.7l-.1 1.3M584.1 360.1h2.4M581 410.1v2.4"/>
<circle cx="234.8" cy="65" r=".34"/>
<circle cx="237.8" cy="69.1" r=".34"/>
<circle cx="237.8" cy="74.1" r=".34"/>
<circle cx="237.8" cy="65" r=".34"/>
<circle cx="237.8" cy="79" r=".34"/>
<circle cx="254.8" cy="65" r=".38"/>
<circle cx="257.8" cy="65" r=".34"/>
<circle cx="257.8" cy="69.1" r=".34"/>
<circle cx="257.8" cy="79" r=".34"/>
<circle cx="257.8" cy="74.1" r=".34"/>
<circle cx="274.8" cy="65" r=".38"/>
<circle cx="277.8" cy="65" r=".34"/>
<circle cx="277.8" cy="74.1" r=".34"/>
<circle cx="277.8" cy="79" r=".34"/>
<circle cx="277.8" cy="69.1" r=".34"/>
<circle cx="282.8" cy="74.1" r=".34"/>
<circle cx="282.8" cy="69.1" r=".34"/>
<circle cx="282.8" cy="79" r=".34"/>
<circle cx="237.8" cy="84" r=".34"/>
<circle cx="237.8" cy="94" r=".34"/>
<circle cx="237.8" cy="99" r=".34"/>
<circle cx="237.8" cy="89" r=".34"/>
<circle cx="257.8" cy="89" r=".34"/>
<circle cx="257.8" cy="94" r=".34"/>
<circle cx="257.8" cy="99" r=".34"/>
<circle cx="257.8" cy="84" r=".34"/>
<circle cx="277.8" cy="94" r=".34"/>
<circle cx="277.8" cy="84" r=".34"/>
<circle cx="277.8" cy="99" r=".34"/>
<circle cx="277.8" cy="89" r=".34"/>
<circle cx="282.8" cy="94" r=".34"/>
<circle cx="282.8" cy="89" r=".34"/>
<circle cx="282.8" cy="99" r=".34"/>
<circle cx="282.8" cy="84" r=".34"/>
<circle cx="237.8" cy="104" r=".34"/>
<circle cx="237.8" cy="109.1" r=".34"/>
<circle cx="237.8" cy="114.1" r=".34"/>
<circle cx="237.8" cy="119.1" r=".34"/>
<circle cx="257.8" cy="109.1" r=".34"/>
<circle cx="257.8" cy="119.1" r=".34"/>
<circle cx="257.8" cy="104" r=".34"/>
<circle cx="257.8" cy="114.1" r=".34"/>
<circle cx="277.8" cy="104" r=".34"/>
<circle cx="277.8" cy="109.1" r=".34"/>
<circle cx="277.8" cy="114.1" r=".34"/>
<circle cx="277.8" cy="119.1" r=".34"/>
<circle cx="282.8" cy="109.1" r=".34"/>
<circle cx="282.8" cy="104" r=".34"/>
<circle cx="282.8" cy="114.1" r=".34"/>
<circle cx="282.8" cy="119.1" r=".34"/>
<circle cx="237.8" cy="139" r=".34"/>
<circle cx="237.8" cy="124" r=".34"/>
<circle cx="237.8" cy="129" r=".34"/>
<circle cx="237.8" cy="134" r=".34"/>
<circle cx="257.8" cy="139" r=".34"/>
<circle cx="257.8" cy="124" r=".34"/>
<circle cx="257.8" cy="129" r=".34"/>
<circle cx="257.8" cy="134" r=".34"/>
<circle cx="277.8" cy="129" r=".34"/>
<circle cx="277.8" cy="134" r=".34"/>
<circle cx="277.8" cy="124" r=".34"/>
<circle cx="277.8" cy="139" r=".34"/>
<circle cx="282.8" cy="139" r=".34"/>
<circle cx="282.8" cy="129" r=".34"/>
<circle cx="282.8" cy="134" r=".34"/>
<circle cx="282.8" cy="124" r=".34"/>
<circle cx="237.8" cy="159.1" r=".34"/>
<circle cx="237.8" cy="149.1" r=".34"/>
<circle cx="237.8" cy="154.1" r=".34"/>
<circle cx="237.8" cy="144" r=".34"/>
<circle cx="257.8" cy="149.1" r=".34"/>
<circle cx="257.8" cy="159.1" r=".34"/>
<circle cx="257.8" cy="144" r=".34"/>
<circle cx="257.8" cy="154.1" r=".34"/>
<circle cx="277.8" cy="154.1" r=".34"/>
<circle cx="277.8" cy="159.1" r=".34"/>
<circle cx="277.8" cy="144" r=".34"/>
<circle cx="277.8" cy="149.1" r=".34"/>
<circle cx="282.8" cy="144" r=".34"/>
<circle cx="282.8" cy="149.1" r=".34"/>
<circle cx="282.8" cy="154.1" r=".34"/>
<circle cx="282.8" cy="159.1" r=".34"/>
<circle cx="237.8" cy="179" r=".34"/>
<circle cx="237.8" cy="164.1" r=".34"/>
<circle cx="237.8" cy="169" r=".34"/>
<circle cx="237.8" cy="174" r=".34"/>
<circle cx="257.8" cy="164.1" r=".34"/>
<circle cx="257.8" cy="174" r=".34"/>
<circle cx="257.8" cy="179" r=".34"/>
<circle cx="257.8" cy="169" r=".34"/>
<circle cx="277.8" cy="174" r=".34"/>
<circle cx="277.8" cy="179" r=".34"/>
<circle cx="277.8" cy="169" r=".34"/>
<circle cx="277.8" cy="164.1" r=".34"/>
<circle cx="282.8" cy="164.1" r=".34"/>
<circle cx="282.8" cy="174" r=".34"/>
<circle cx="282.8" cy="169" r=".34"/>
<circle cx="282.8" cy="179" r=".34"/>
<circle cx="237.8" cy="189.1" r=".34"/>
<circle cx="237.8" cy="194.1" r=".34"/>
<circle cx="237.8" cy="199.1" r=".34"/>
<circle cx="237.8" cy="184" r=".34"/>
<circle cx="257.8" cy="194.1" r=".34"/>
<circle cx="257.8" cy="189.1" r=".34"/>
<circle cx="257.8" cy="184" r=".34"/>
<circle cx="257.8" cy="199.1" r=".34"/>
<circle cx="277.8" cy="189.1" r=".34"/>
<circle cx="277.8" cy="194.1" r=".34"/>
<circle cx="277.8" cy="184" r=".34"/>
<circle cx="277.8" cy="199.1" r=".34"/>
<circle cx="282.8" cy="194.1" r=".34"/>
<circle cx="282.8" cy="189.1" r=".34"/>
<circle cx="282.8" cy="199.1" r=".34"/>
<circle cx="282.8" cy="184" r=".34"/>
<circle cx="237.8" cy="219.2" r=".34"/>
<circle cx="237.8" cy="214" r=".34"/>
<circle cx="237.8" cy="204.1" r=".34"/>
<circle cx="237.8" cy="209.1" r=".34"/>
<circle cx="257.8" cy="219.2" r=".34"/>
<circle cx="257.8" cy="209.1" r=".34"/>
<circle cx="257.8" cy="214" r=".34"/>
<circle cx="257.8" cy="204.1" r=".34"/>
<circle cx="277.8" cy="214" r=".34"/>
<circle cx="277.8" cy="209.1" r=".34"/>
<circle cx="277.8" cy="219.2" r=".34"/>
<circle cx="277.8" cy="204.1" r=".34"/>
<circle cx="282.8" cy="204.1" r=".34"/>
<circle cx="282.8" cy="209.1" r=".34"/>
<circle cx="282.8" cy="214" r=".34"/>
<circle cx="282.8" cy="219.2" r=".34"/>
<circle cx="237.8" cy="229.2" r=".34"/>
<circle cx="237.8" cy="224.2" r=".34"/>
<circle cx="237.8" cy="234.2" r=".34"/>
<circle cx="237.8" cy="239.2" r=".34"/>
<circle cx="257.8" cy="229.2" r=".34"/>
<circle cx="257.8" cy="234.2" r=".34"/>
<circle cx="257.8" cy="224.2" r=".34"/>
<circle cx="257.8" cy="239.2" r=".34"/>
<circle cx="277.8" cy="234.2" r=".34"/>
<circle cx="277.8" cy="239.2" r=".34"/>
<circle cx="277.8" cy="224.2" r=".34"/>
<circle cx="277.8" cy="229.2" r=".34"/>
<circle cx="282.8" cy="229.2" r=".34"/>
<circle cx="282.8" cy="224.2" r=".34"/>
<circle cx="282.8" cy="239.2" r=".34"/>
<circle cx="282.8" cy="234.2" r=".34"/>
<circle cx="237.8" cy="249.2" r=".34"/>
<circle cx="237.8" cy="254.2" r=".34"/>
<circle cx="237.8" cy="244.2" r=".34"/>
<circle cx="257.8" cy="254.2" r=".34"/>
<circle cx="257.8" cy="244.2" r=".34"/>
<circle cx="257.8" cy="249.2" r=".34"/>
<circle cx="277.8" cy="244.2" r=".34"/>
<circle cx="277.8" cy="249.2" r=".34"/>
<circle cx="277.8" cy="254.2" r=".34"/>
<circle cx="282.8" cy="249.2" r=".34"/>
<circle cx="282.8" cy="244.2" r=".34"/>
<circle cx="282.8" cy="254.2" r=".34"/>
<circle cx="296.7" cy="272.7" r="3.6"/>
<circle cx="264.4" cy="332.9" r="3.5"/>
<circle cx="264.4" cy="332.9" r="2.67"/>
<circle cx="292.8" cy="338.1" r="3.5"/>
<circle cx="321.8" cy="339.3" r="2.5"/>
<circle cx="347" cy="339.7" r="2.5"/>
<circle cx="232" cy="340.8" r="5"/>
<circle cx="372.6" cy="341" r="3.5"/>
</g>
<g fill="#fff" stroke="#fff" stroke-width=".27">
<path d="M559 160l30.8 4.3h-30.8z"/>
<path d="M559 160h25.1l5.7 4.3z"/>
<path d="M584.1 145.5h5.7l-5.7 14.5z"/>
<path d="M589.8 145.5v18.8l-5.7-4.3z"/>
<path d="M82.1 154.5v9.9h5.5zM82.1 154.5h5.5v9.9z"/>
<path d="M82.1 261.4v4.1h5.5zM82.1 261.4h5.5v4.1z"/>
<path d="M117.2 53.6v4.1h5.4zM117.2 53.6h5.4v4.1z"/>
<path d="M215.9 97.1v6.2h5.4zM215.9 97.1h5.4v6.2z"/>
<path d="M215.9 156v6.9h5.4zM215.9 156h5.4v6.9z"/>
<path d="M215.9 215.3v6.8h5.4zM215.9 215.3h5.4v6.8z"/>
<path d="M215.9 261.4v4.1h5.4zM215.9 261.4h5.4v4.1z"/>
<path d="M126.9 45.9v5.5l7-5.5zM126.9 51.4l7-5.5v5.5z"/>
<path d="M256.7 45.9v5.5l7.1-5.5zM256.7 51.4l7.1-5.5v5.5z"/>
<path d="M398.6 85.9v7.1h5.5zM398.6 85.9h5.5v7.1z"/>
<path d="M443.1 131v5.5l7.1-5.5zM443.1 136.5l7.1-5.5v5.5z"/>
<path d="M247.7 279v5.4l4.3-5.4zM252 279v5.4h-4.3z"/>
<path d="M317.7 45.9v5.5l7-5.5zM317.7 51.4l7-5.5v5.5z"/>
</g>
<path d="M559 160h25.1v-14.5h5.7v18.8h-30.8z" fill="none" stroke="#fff" stroke-width=".27"/>
<g fill="#000" stroke="#000" stroke-width=".27">
<path d="M81 7.5l.1 2.5v-2.5zM81 7.5l.1 2.5h-.1z"/>
<path d="M131 7.5l.1 2.5v-2.5zM131 7.5l.1 2.5h-.1z"/>
<path d="M181 7.5l.1 2.5v-2.5zM181 7.5l.1 2.5h-.1z"/>
<path d="M230.9 7.5l.2 2.5v-2.5zM230.9 7.5l.2 2.5h-.2z"/>
<path d="M280.9 7.5l.3 2.5v-2.5zM280.9 7.5l.3 2.5h-.3z"/>
<path d="M330.9 7.5l.3 2.5v-2.5zM330.9 7.5l.3 2.5h-.3z"/>
<path d="M380.9 7.5l.2 2.5v-2.5zM380.9 7.5l.2 2.5h-.2z"/>
<path d="M430.9 7.5l.2 2.5v-2.5zM430.9 7.5l.2 2.5h-.2z"/>
<path d="M481 7.5l.1 2.5v-2.5zM481 7.5l.1 2.5h-.1z"/>
<path d="M531 7.5l.1 2.5v-2.5zM531 7.5l.1 2.5h-.1z"/>
<path d="M581 7.5l.1 2.5v-2.5zM581 7.5l.1 2.5h-.1z"/>
<path d="M22.5 60.1h2.5v-.1zM22.5 60h2.5l-2.5 .1z"/>
<path d="M584.1 60.1h2.4v-.1zM584.1 60h2.4l-2.4 .1z"/>
<path d="M22.5 110.1h2.5v-.1zM22.5 110h2.5l-2.5 .1z"/>
<path d="M584.1 110.1h2.4v-.1zM584.1 110h2.4l-2.4 .1z"/>
<path d="M22.5 160.1h2.5v-.2zM22.5 159.9h2.5l-2.5 .2z"/>
<path d="M534.1 160.1h50v-.2zM534.1 159.9h50l-50 .2z"/>
<path d="M22.5 210.1h2.5v-.2zM22.5 209.9h2.5l-2.5 .2z"/>
<path d="M534.1 210.1h50v-.2zM534.1 209.9h50l-50 .2z"/>
<path d="M534.1 226.8h50v-.2zM534.1 226.6h50l-50 .2z"/>
<path d="M534.1 243.3v.2l50-.2zM534.1 243.5l50-.2v.2z"/>
<path d="M534.1 259.9v.2l50-.2zM534.1 260.1l50-.2v.2z"/>
<path d="M534.1 259.9v.2l50-.2zM534.1 260.1l50-.2v.2z"/>
<path d="M534.1 259.9v.2l50-.2zM534.1 260.1l50-.2v.2z"/>
<path d="M534.1 259.9v.2l50-.2zM534.1 260.1l50-.2v.2z"/>
<path d="M534.1 243.5h50v-.2zM534.1 243.3h50l-50 .2z"/>
<path d="M22.5 260.1h2.5v-.2zM22.5 259.9h2.5l-2.5 .2z"/>
<path d="M534.1 276.6v.2l50-.2zM534.1 276.8l50-.2v.2z"/>
<path d="M534.1 293.3v.2l50-.2zM534.1 293.5l50-.2v.2z"/>
<path d="M534.1 293.3v.2l50-.2zM534.1 293.5l50-.2v.2z"/>
<path d="M22.5 310.1h2.5v-.2zM22.5 309.9h2.5l-2.5 .2z"/>
<path d="M534.1 309.9v.2l50-.2zM534.1 310.1l50-.2v.2z"/>
<path d="M22.5 360.1h2.5v-.2zM22.5 359.9h2.5l-2.5 .2z"/>
<path d="M584.1 360.1h2.4v-.2zM584.1 359.9h2.4l-2.4 .2z"/>
<path d="M584.1 360.1h2.4v-.2zM584.1 359.9h2.4l-2.4 .2z"/>
<path d="M81 410.1l.1 2.4v-2.4zM81 410.1l.1 2.4h-.1z"/>
<path d="M131 410.1l.1 2.4v-2.4zM131 410.1l.1 2.4h-.1z"/>
<path d="M181 410.1l.1 2.4v-2.4zM181 410.1l.1 2.4h-.1z"/>
<path d="M230.9 410.1l.2 2.4v-2.4zM230.9 410.1l.2 2.4h-.2z"/>
<path d="M280.9 410.1l.3 2.4v-2.4zM280.9 410.1l.3 2.4h-.3z"/>
<path d="M330.9 410.1l.3 2.4v-2.4zM330.9 410.1l.3 2.4h-.3z"/>
<path d="M380.9 410.1l.2 2.4v-2.4zM380.9 410.1l.2 2.4h-.2z"/>
<path d="M430.9 410.1l.2 2.4v-2.4zM430.9 410.1l.2 2.4h-.2z"/>
<path d="M481 410.1l.1 2.4v-2.4zM481 410.1l.1 2.4h-.1z"/>
<path d="M531 410.1l.1 2.4v-2.4zM531 410.1l.1 2.4h-.1z"/>
</g>
<text font-size="13.4" x="543.2" y="389.8">A703</text>
<g font-size="7">
<text x="46.9" y="34.3">VISTE - SCALA 1:10</text>
<text x="215.5" y="314.9">VITI - SCALA 1:1</text>
</g>
<g font-size="5">
<text x="127.7" y="50.4">60</text>
<text x="257.5" y="50.4">60</text>
<text x="318.5" y="50.4">60</text>
<text x="121.6" y="57.1" transform="rotate(-90 121.6 57.1)">5</text>
<text x="403.2" y="92.2" transform="rotate(-90 403.2 92.2)">60</text>
<text x="220.4" y="102.7" transform="rotate(-90 220.4 102.7)">81</text>
<text x="443.9" y="135.5">60</text>
<text x="86.6" y="163.6" transform="rotate(-90 86.6 163.6)">200</text>
<text x="220.4" y="162.3" transform="rotate(-90 220.4 162.3)">37</text>
<text x="538.7" y="187.3">VV-D_1_CUCINA</text>
<text x="220.4" y="221.5" transform="rotate(-90 220.4 221.5)">82</text>
<text x="86.6" y="264.8" transform="rotate(-90 86.6 264.8)">8</text>
<text x="220.4" y="264.8" transform="rotate(-90 220.4 264.8)">8</text>
<text x="248.6" y="283.5">4</text>
</g>
<text font-size="2.8" x="295.9" y="272">1</text>
<g font-size="2.5">
<text x="50.7" y="8.9">1</text>
<text x="105.3" y="8.9">2</text>
<text x="155.3" y="8.9">3</text>
<text x="205.3" y="8.9">4</text>
<text x="255.3" y="8.9">5</text>
<text x="305.3" y="8.9">6</text>
<text x="355.3" y="8.9">7</text>
<text x="405.4" y="8.9">8</text>
<text x="455.4" y="8.9">9</text>
<text x="504.6" y="8.9">10</text>
<text x="554.7" y="8.9">11</text>
<text x="22.3" y="36">A</text>
<text x="585.2" y="36">A</text>
<text x="22.3" y="85.9">B</text>
<text x="585.2" y="85.9">B</text>
<text x="22.2" y="135.9">C</text>
<text x="585.1" y="135.9">C</text>
<text x="534.9" y="153">POLITECNICO DI MILANO</text>
<text x="534.9" y="156">SCUOLA DEL DESIGN</text>
<text x="534.9" y="159">C.L. DESIGN DEGLI INTERNI</text>
<text x="535" y="162.8">PROGETTO:</text>
<text x="22.2" y="185.9">D</text>
<text x="585.1" y="185.9">D</text>
<text x="535" y="212.8">CORSO:</text>
<text x="545.4" y="216.2">STRUMENTI E METODI DEL PROGETTO</text>
<text x="535" y="229.5">DOCENTE:</text>
<text x="22.3" y="235.9">E</text>
<text x="547.6" y="235.9">MARCO FERRARA</text>
<text x="585.2" y="235.9">E</text>
<text x="535" y="246.2">STUDENTI:</text>
<text x="552.4" y="246.6">MICHELA GALASSINI</text>
<text x="535" y="262.8">OGGETTO:</text>
<text x="548.7" y="268.8">MOBILE METOD 399.253.02</text>
<text x="535" y="279.5">NOTE:</text>
<text x="22.4" y="285.9">F</text>
<text x="558.5" y="285.9">SCALA DETTAGLI 1:1</text>
<text x="585.2" y="285.9">F</text>
<text x="535" y="296.2">NOME FILE:</text>
<text x="552.3" y="302.6">FILENAME</text>
<text x="22.2" y="335.9">G</text>
<text x="585.1" y="335.9">G</text>
<text x="22.2" y="385.9">H</text>
<text x="585.1" y="385.9">H</text>
<text x="535" y="405.5">DATA:</text>
<text x="545" y="405.4">23/05/2017</text>
<text x="560" y="405.4">SCALA:</text>
<text x="574.6" y="405.4">1:20</text>
<text x="19.6" y="410.3" transform="rotate(-90 19.6 410.3)">DIRECTORY: /USERS/MICHELAGALASSINI/DOWNLOADS/FASE 2 MICHI.DWG | PLOTTED ON: 6/20/2017 12:19:53 AM | BY USER: MICHELA GALASSINI</text>
<text x="48.8" y="413.4">1</text>
<text x="105.3" y="413.4">2</text>
<text x="155.3" y="413.4">3</text>
<text x="205.3" y="413.4">4</text>
<text x="255.3" y="413.4">5</text>
<text x="305.3" y="413.4">6</text>
<text x="355.3" y="413.4">7</text>
<text x="405.4" y="413.4">8</text>
<text x="455.4" y="413.4">9</text>
<text x="504.6" y="413.4">10</text>
<text x="534.9" y="408.4">REV:</text>
<text x="545" y="408.4">REV</text>
<text x="554.7" y="413.4">11</text>
<text x="560" y="408.4">FORMATO:</text>
<text x="576.5" y="408.4">A2</text>
</g>
<text font-size="2.1" x="294.2" y="274.8">A704</text>
</svg>
